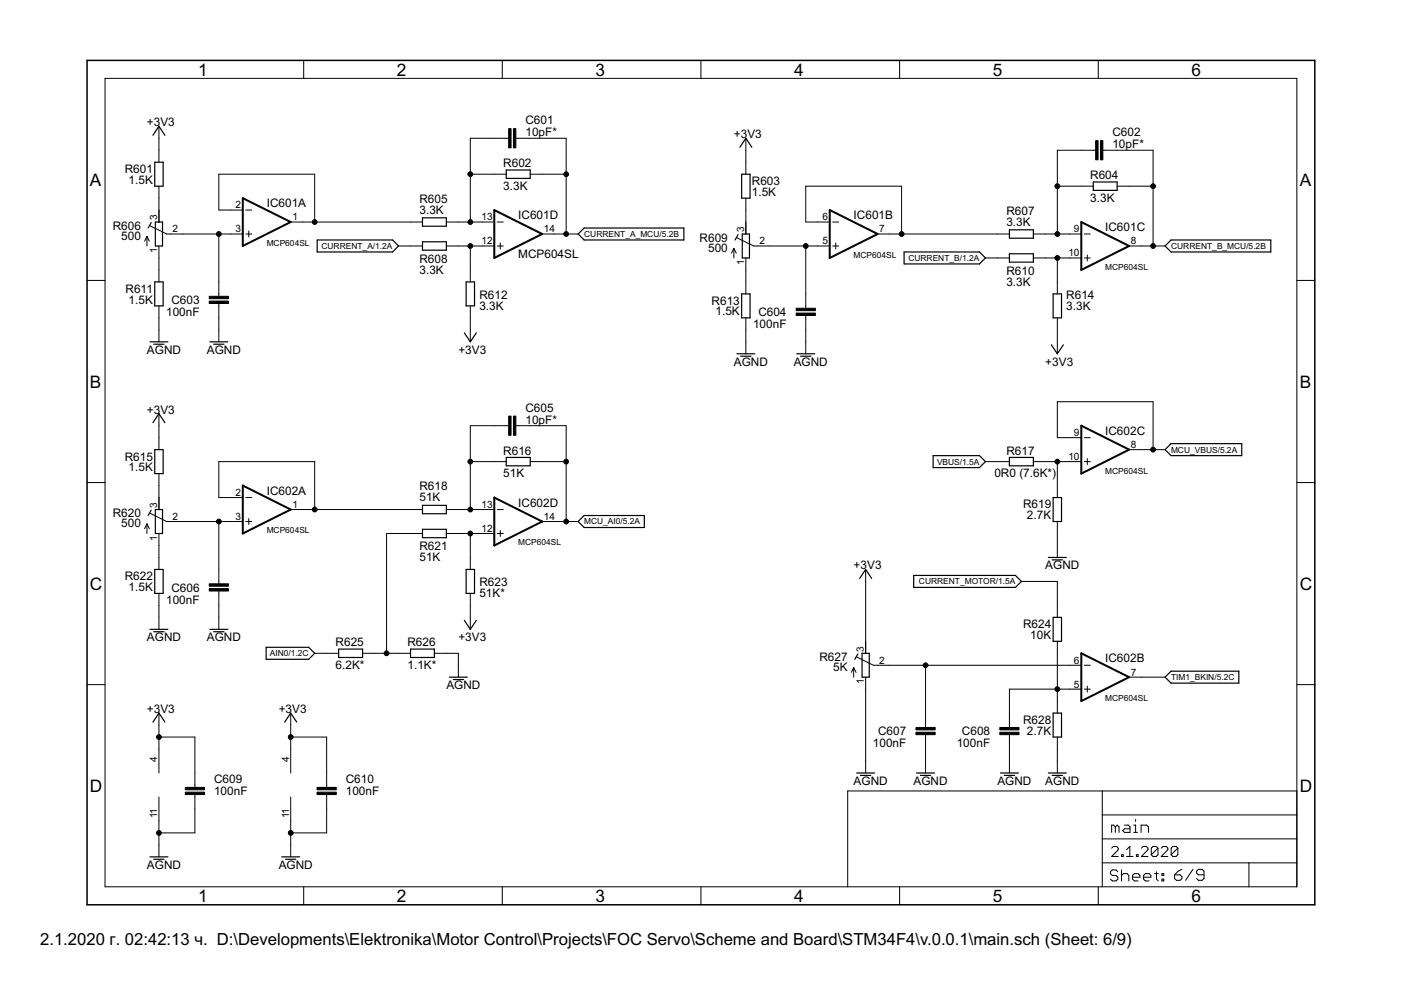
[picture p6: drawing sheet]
<svg xmlns="http://www.w3.org/2000/svg" width="297mm" height="210mm" viewBox="0 0 297 210" stroke-linecap="round" stroke-linejoin="round" font-family="sans-serif">
<g fill="#000" stroke="#000" stroke-width=".25">
<path d="M32.8 34.4v5.1zM33.7 26.8l-1.3 1.9zM34.6 34.4v5.1zM32.8 34.4h1.8zM32.8 39.5h1.8zM33.7 26.8l1.3 1.9zM107.3 37.8h5.1zM107.3 36v1.8zM107.3 36h5.1zM112.4 36v1.8zM157.2 36.9h1.8zM158.1 29.3l-1.2 1.9z"/>
<path d="M159 36.9v5.1zM158.1 29.3l1.3 1.9zM231.8 38.6v1.8zM231.8 38.6h5.1zM236.9 38.6v1.8zM32 47.2l-.6 1.1zM32.8 59.8v5.1zM32.9 47.1v5.1zM32.9 52.2h1.6zM32.9 47.1h.8zM33.7 47.1h.8zM34.5 47.1v5.1z"/>
<path d="M32.8 59.8h1.8zM67.2 50.9v2.5zM67.2 53.4h16zM67.2 50.9h16zM84.5 52.2l-1.3 1.2zM83.2 50.9l1.3 1.3zM89.6 53h5zM89.6 51.3v1.7zM89.6 48h5zM89.6 46.2v1.8zM89.6 51.3h5zM94.6 51.3v1.7z"/>
<path d="M89.6 46.2h5zM94.6 46.2v1.8zM100.6 59.8v5.1zM98.8 59.8h1.8zM122.6 49.6l1.2-1.3zM122.6 49.6l1.2 1.3zM123.8 48.3h21.2zM123.8 50.9h21.2zM145 48.3v2.6zM156.5 49.7l-.6 1.2zM157.2 36.9v5.1zM157.2 42h1.8z"/>
<path d="M157.4 49.6v5.1zM157.4 54.7h1.5zM157.4 49.6h.7zM158.1 49.6h.8zM158.9 49.6v5.1zM191.7 53.4v2.6zM191.7 56h16zM191.7 53.4h16zM208.9 54.7l-1.2 1.3zM207.7 53.4l1.2 1.3zM214 55.6h5.1zM214 53.8v1.8z"/>
<path d="M214 50.5h5.1zM214 48.7v1.8zM214 53.8h5.1zM219.1 53.8v1.8zM214 48.7h5.1zM219.1 48.7v1.8zM231.8 40.4h5.1zM247 52.2l1.3-1.3zM247 52.2l1.3 1.2zM248.3 50.9h21.1zM248.3 53.4h21.1zM269.4 50.9v2.5z"/>
<path d="M31.8 72.5h3.8zM32.6 73h2.2zM34.6 59.8v5.1zM32.8 64.9h1.8zM44.5 72.5h3.8zM45.3 73h2.2zM98.4 70.6l1.3 1.9zM98.8 59.8v5.1zM101 70.6l-1.3 1.9zM98.8 64.9h1.8zM156.2 75h3.8zM157 75.5h2.2z"/>
<path d="M157.2 62.3v5.1zM159 62.3v5.1zM157.2 62.3h1.8zM157.2 67.4h1.8zM168.9 75h3.8zM169.7 75.5h2.2zM222.9 73.1l1.3 1.9zM223.3 62.3v5.1zM225.4 73.1l-1.2 1.9zM225.1 62.3v5.1zM223.3 67.4h1.8zM223.3 62.3h1.8z"/>
<path d="M32.8 95.3v5.1zM33.7 87.7l-1.3 1.9zM32.8 95.3h1.8zM33.7 87.7l1.3 1.9zM107.3 98.8h5.1zM107.3 97v1.8zM107.3 97h5.1zM112.4 97v1.8zM197.8 96.6v2.5zM197.8 99.1h9.9zM197.8 96.6h9.9zM208.9 97.9l-1.2 1.2z"/>
<path d="M207.7 96.6l1.2 1.3zM214 98.8h5.1zM214 97v1.8zM214 97h5.1zM219.1 97v1.8zM247 95.3l1.3-1.2zM247 95.3l1.3 1.3zM248.3 94.1h15zM248.3 96.6h15zM263.3 94.1v2.5zM32 108.2l-.6 1.1zM32.9 108v5.1z"/>
<path d="M32.9 113.1h1.6zM32.9 108h.8zM33.7 108h.8zM34.5 108v5.1zM34.6 95.3v5.1zM32.8 100.4h1.8zM89.6 114h5zM89.6 112.2v1.8zM89.6 108.9h5zM89.6 107.1v1.8zM89.6 112.2h5zM94.6 112.2v1.8z"/>
<path d="M89.6 107.1h5zM94.6 107.1v1.8zM122.6 110.6l1.2-1.3zM122.6 110.6l1.2 1.2zM123.8 109.3h12.8zM123.8 111.8h12.8zM136.6 109.3v2.5zM222.3 118.2h3.8zM223.1 118.7h2.2zM223.3 105.5v5.1zM225.1 105.5v5.1zM223.3 105.5h1.8z"/>
<path d="M223.3 110.6h1.8zM31.8 133.4h3.8zM32.6 133.9h2.2zM32.8 120.7v5.1zM34.6 120.7v5.1zM32.8 120.7h1.8zM32.8 125.8h1.8zM44.5 133.4h3.8zM45.3 133.9h2.2zM56.4 137.2v2.6zM56.4 139.8h9zM56.4 137.2h9z"/>
<path d="M66.7 138.5l-1.3 1.3zM65.4 137.2l1.3 1.3zM71.8 139.4h5.1zM71.8 137.6v1.8zM71.8 137.6h5.1zM76.9 137.6v1.8zM87 139.4h5.1zM87 137.6v1.8zM87 137.6h5.1zM92.1 137.6v1.8zM98.4 131.5l1.3 1.9zM98.8 120.7v5.1z"/>
<path d="M101 131.5l-1.3 1.9zM100.6 120.7v5.1zM98.8 125.8h1.8zM98.8 120.7h1.8zM181.9 138.6l-.6 1.2zM182.8 138.5v5.1zM182.8 138.5h.7zM183.5 120.7l-1.2 1.9zM183.5 138.5h.8zM183.5 120.7l1.3 1.9zM193.7 122v2.5zM193.7 124.5h21.6z"/>
<path d="M193.7 122h21.6zM216.6 123.3l-1.3 1.2zM215.3 122l1.3 1.3zM223.3 130.9v5.1zM225.1 130.9v5.1zM223.3 130.9h1.8zM223.3 136h1.8zM33.7 151.2l-1.3 1.9zM33.7 151.2l1.3 1.9zM61.6 151.2l-1.2 1.9zM61.6 151.2l1.3 1.9zM95.3 143.6h3.8z"/>
<path d="M96.1 144.1h2.2zM182.8 143.6h1.5zM184.3 138.5v5.1zM223.3 151.2v5.1zM225.1 151.2v5.1zM223.3 151.2h1.8zM223.3 156.3h1.8zM247 143.6l1.3-1.3zM247 143.6l1.3 1.2zM248.3 142.3h14.4zM248.3 144.8h14.4zM262.7 142.3v2.5z"/>
<path d="M181.6 163.9h3.8zM182.4 164.4h2.2zM194.3 163.9h3.8zM195.1 164.4h2.2zM212.1 163.9h3.8zM212.9 164.4h2.2zM222.3 163.9h3.8zM223.1 164.4h2.2zM31.8 181.7h3.8zM32.6 182.2h2.2zM59.7 181.7h3.8zM60.5 182.2h2.2z"/>
</g>
<g fill="#000" stroke="#000" stroke-width=".21">
<path d="M22.3 16.6v171.4zM64.4 12.8v3.8zM106.5 12.8v3.8zM148.6 12.8v3.8zM190.7 12.8v3.8zM232.9 12.8v3.8zM22.3 16.6h252.7zM33.7 31.9v2.5zM33.7 26.8v2.5zM33.7 29.3v2.6zM46.4 36.9v7.6zM46.4 36.9h20.3z"/>
<path d="M99.7 36.9h5.1zM99.7 29.3v7.6zM104.8 36.9h2.5zM104.8 29.3h2.5zM99.7 29.3h5.1zM107.3 29.3h.5zM109.4 29.3h.5zM109.9 29.3h2.5zM112.4 29.3h7.6zM112.4 36.9h2.6zM115 36.9h5zM120 36.9v12.7z"/>
<path d="M120 29.3v7.6zM158.1 34.4v2.5zM158.1 29.3v2.6zM158.1 31.9v2.5zM170.8 39.5v7.6zM170.8 39.5h20.4zM224.2 39.5h5.1zM224.2 31.9v7.6zM229.3 39.5h2.5zM229.3 31.9h2.5zM224.2 31.9h5.1zM231.8 31.9h.5z"/>
<path d="M233.8 31.9h.5zM234.3 31.9h2.6zM236.9 31.9h7.6zM236.9 39.5h2.5zM239.4 39.5h5.1zM244.5 39.5v12.7zM244.5 31.9v7.6zM18.5 59.5h3.8zM31.2 50.1v2.1zM31.2 50.1l-.6 1zM31.2 50.1l.5 1zM33.7 52.2v2.5z"/>
<path d="M33.7 44.5v2.6zM33.7 39.5v2.5zM33.7 57.2v2.6zM33.7 42v2.5zM33.7 54.7v2.5zM31.8 47.9l3.5 1.7zM35.3 49.6h.9zM36.2 49.6h2.6zM38.8 49.6h7.6zM46.4 59.8v2.5zM46.4 44.5h2.5zM46.4 49.6h2.5z"/>
<path d="M46.4 49.6v10.2zM48.9 44.5h2.6zM48.9 49.6h2.6zM52.1 49.6h1.3zM52.1 44.5h1.3zM52.7 49v1.2zM61.6 47.1h2.6zM64.2 47.1h2.5zM66.7 36.9v10.2zM84.5 52.2h2.5zM87 52.2h2.6zM87 47.1h2.6z"/>
<path d="M66.7 47.1h20.3zM94.6 52.2h2.6zM94.6 47.1h2.6zM97.2 52.2h2.5zM97.2 47.1h2.5zM99.7 57.2v2.6zM99.7 52.2v5zM99.7 36.9v10.2zM102.3 47.1h2.5zM102.3 52.2h2.5zM99.7 52.2h2.6zM99.7 47.1h2.6z"/>
<path d="M105.4 52.2h1.3zM105.4 47.1h1.3zM106.1 51.5v1.3zM115 49.6h2.5zM117.5 49.6h2.5zM120 49.6h2.6zM155.6 52.7v2zM155.6 52.7l-.5 1zM155.6 52.7l.5 1zM158.1 54.7v2.5zM158.1 47.1v2.5zM158.1 42v2.5z"/>
<path d="M158.1 59.8v2.5zM158.1 44.5v2.6zM158.1 57.2v2.6zM156.3 50.4l3.5 1.8zM159.8 52.2h.9zM160.7 52.2h2.5zM163.2 52.2h7.6zM170.8 47.1h2.6zM170.8 52.2h2.6zM173.4 47.1h2.5zM173.4 52.2h2.5zM176.6 52.2h1.2z"/>
<path d="M176.6 47.1h1.2zM177.2 51.5v1.3zM186.1 49.6h2.5zM188.6 49.6h2.6zM191.2 39.5v10.1zM208.9 54.7h2.6zM211.5 54.7h2.5zM211.5 49.6h2.5zM191.2 49.6h20.3zM219.1 54.7h2.5zM219.1 49.6h2.5zM221.6 54.7h2.6z"/>
<path d="M221.6 49.6h2.6zM224.2 59.8v2.5zM224.2 54.7v5.1zM224.2 39.5v10.1zM226.7 49.6h2.6zM226.7 54.7h2.6zM224.2 54.7h2.5zM224.2 49.6h2.5zM229.9 54.7h1.3zM229.9 49.6h1.3zM230.5 54.1v1.2zM239.4 52.2h2.5z"/>
<path d="M241.9 52.2h2.6zM244.5 52.2h2.5zM275 59.5h3.8zM33.7 64.9v2.5zM33.7 69.9v2.6zM33.7 67.4v2.5zM46.4 64.9v2.5zM46.4 62.3v.5zM46.4 64.3v.6zM46.4 69.9v2.6zM46.4 67.4v2.5zM99.7 64.9v2.5z"/>
<path d="M99.7 69.9v2.6zM99.7 67.4v2.5zM158.1 67.4v2.5zM158.1 72.5v2.5zM158.1 69.9v2.6zM170.8 62.3v2.6zM170.8 67.4v2.5zM170.8 64.9v.5zM170.8 66.9v.5zM170.8 72.5v2.5zM170.8 69.9v2.6zM170.8 52.2v10.1z"/>
<path d="M224.2 67.4v2.5zM224.2 72.5v2.5zM224.2 69.9v2.6zM33.7 92.8v2.5zM33.7 87.7v2.6zM33.7 90.3v2.5zM46.4 97.9v7.6zM46.4 97.9h20.3zM99.7 97.9h5.1zM99.7 90.3v7.6zM104.8 97.9h2.5zM104.8 90.3h2.5z"/>
<path d="M99.7 90.3h5.1zM107.3 90.3h.5zM109.4 90.3h.5zM109.9 90.3h2.5zM112.4 90.3h7.6zM112.4 97.9h2.6zM115 97.9h5zM120 97.9v12.7zM120 90.3v7.6zM208.9 97.9h2.6zM211.5 97.9h2.5zM219.1 97.9h2.5z"/>
<path d="M221.6 97.9h2.6zM224.2 97.9v5.1zM224.2 97.9h2.5zM224.2 85.2v7.6zM224.2 85.2h20.3zM224.2 92.8h2.5zM226.7 92.8h2.6zM226.7 97.9h2.6zM229.9 97.9h1.3zM229.9 92.8h1.3zM230.5 97.2v1.3zM239.4 95.3h2.5z"/>
<path d="M244.5 85.2v10.1zM241.9 95.3h2.6zM244.5 95.3h2.5zM18.5 102.3h3.8zM31.2 111.1v2zM31.2 111.1l-.6 1zM31.2 111.1l.5 1zM33.7 113.1v2.6zM33.7 105.5v2.5zM33.7 100.4v2.6zM33.7 118.2v2.5zM33.7 103v2.5z"/>
<path d="M33.7 115.7v2.5zM31.8 108.8l3.5 1.8zM35.3 110.6h.9zM36.2 110.6h2.6zM38.8 110.6h7.6zM46.4 105.5h2.5zM46.4 110.6h2.5zM48.9 105.5h2.6zM48.9 110.6h2.6zM52.1 110.6h1.3zM52.1 105.5h1.3zM52.7 109.9v1.3z"/>
<path d="M61.6 108h2.6zM64.2 108h2.5zM66.7 97.9v10.1zM82 113.1v25.4zM87 113.1h2.6zM87 108h2.6zM66.7 108h20.3zM82 113.1h5zM94.6 113.1h2.6zM94.6 108h2.6zM97.2 113.1h2.5zM97.2 108h2.5z"/>
<path d="M99.7 118.2v2.5zM99.7 113.1v5.1zM99.7 97.9v10.1zM102.3 108h2.5zM102.3 113.1h2.5zM99.7 113.1h2.6zM99.7 108h2.6zM105.4 113.1h1.3zM105.4 108h1.3zM106.1 112.5v1.2zM115 110.6h2.5zM117.5 110.6h2.5z"/>
<path d="M120 110.6h2.6zM224.2 103v2.5zM224.2 110.6v2.5zM224.2 115.7v2.5zM224.2 113.1v2.6zM275 102.3h3.8zM33.7 125.8v2.6zM33.7 130.9v2.5zM33.7 128.4v2.5zM46.4 120.7v2.6zM46.4 125.8v2.6zM46.4 123.3v.5z"/>
<path d="M46.4 125.3v.5zM46.4 130.9v2.5zM46.4 128.4v2.5zM46.4 110.6v10.1zM66.7 138.5h2.6zM69.3 138.5h2.5zM76.9 138.5h2.5zM79.4 138.5h2.6zM82 138.5h2.5zM84.5 138.5h2.5zM92.1 138.5h2.5zM94.6 138.5h2.6z"/>
<path d="M97.2 138.5v2.6zM99.7 125.8v2.6zM99.7 130.9v2.5zM99.7 128.4v2.5zM183.5 136v2.5zM183.5 120.7v2.6zM183.5 123.3v12.7zM224.2 128.4v2.5zM224.2 136v2.5zM224.2 123.3v5.1zM216.6 123.3h7.6zM18.5 145.2h3.8z"/>
<path d="M33.7 151.2v2.5zM33.7 158.8v5.1zM33.7 153.7v2.6zM33.7 156.3v2.5zM33.7 156.3h7.6zM41.3 156.3v7.6zM61.6 151.2v2.5zM61.6 158.8v5.1zM61.6 153.7v2.6zM61.6 156.3v2.5zM61.6 156.3h7.7zM69.3 156.3v7.6z"/>
<path d="M97.2 141.1v2.5zM181 141.6v2zM181 141.6l-.5 1zM181 141.6l.5 1zM183.5 143.6v2.5zM181.7 139.3l3.5 1.8zM185.2 141.1h.9zM186.1 141.1h2.5zM188.6 141.1h7.6zM196.2 151.2v2.5zM196.2 156.3v2.5zM196.2 153.7v.5z"/>
<path d="M196.2 155.8v.5zM196.2 158.8v2.6zM196.2 141.1h30.5zM196.2 141.1v10.1zM214 151.2v2.5zM214 156.3v2.5zM214 153.7v.5zM214 155.8v.5zM214 158.8v2.6zM214 146.1v5.1zM214 146.1h10.2zM224.2 148.7v2.5z"/>
<path d="M224.2 156.3v2.5zM224.2 138.5v7.6zM224.2 146.1v2.6zM226.7 141.1h2.6zM226.7 146.1h2.6zM224.2 146.1h2.5zM229.9 146.1h1.3zM229.9 141.1h1.3zM230.5 145.5v1.2zM239.4 143.6h2.5zM241.9 143.6h5.1zM275 145.2h3.8z"/>
<path d="M33.7 179.1v2.6zM33.7 169v5.1zM33.7 176.6v2.5zM33.7 174.1v2.5zM41.3 163.9v2.5zM41.3 169v2.5zM41.3 166.4v.5zM41.3 168.5v.5zM41.3 171.5v5.1zM33.7 176.6h7.6zM61.6 179.1v2.6zM61.6 169v5.1z"/>
<path d="M61.6 176.6v2.5zM61.6 174.1v2.5zM69.3 163.9v2.5zM69.3 169v2.5zM69.3 166.4v.5zM69.3 168.5v.5zM69.3 171.5v5.1zM61.6 176.6h7.7zM179.7 167.7h54zM183.5 161.4v2.5zM183.5 146.1v15.3zM196.2 161.4v2.5z"/>
<path d="M214 161.4v2.5zM224.2 161.4v2.5zM224.2 158.8v2.6zM233.7 167.7h41.3zM233.7 177.9h41.3zM233.7 172.8v5.1zM233.7 172.8h41.3zM233.7 167.7v5.1zM235.7 174.9v1.6zM235.7 174.9h.4zM236 179.5l-.3 .3zM236.1 174.9l.4 .4z"/>
<path d="M236.5 175.3v1.2zM236.5 175.3l.4-.4zM236 179.5h.7zM236.9 174.9l.4 .4zM236.7 179.5l.4 .3zM237.3 175.3v1.2zM238 176.1l.4-.4zM238.4 174.9h.8zM238 176.1l.4 .4zM238.4 175.7h1.2zM239.2 174.9l.4 .4zM239.5 179.5v2.1z"/>
<path d="M239.6 175.3v1.2zM238.4 176.5h1.2zM240.4 174.9h.4zM240.4 176.5h.8zM240.8 174.9v1.6zM240.8 173.8v.4zM241.9 174.9v1.6zM241.9 174.9h1.2zM242.4 179.5l-.4 .3zM242.4 179.5h.7zM243.1 174.9l.4 .4zM243.1 179.5l.3 .3z"/>
<path d="M243.5 175.3v1.2zM244.5 179.5l-.4 .3zM244.5 179.5h.7zM245.2 179.5l.3 .3zM245.5 179.8v1.4zM246.5 179.5l-.3 .3zM246.5 179.5h.8zM247.3 179.5l.3 .3zM248.7 179.5l-.4 .3zM248.7 179.5h.7zM249.4 179.5l.3 .3zM249.7 179.8v1.4z"/>
<path d="M275 172.8v5.1zM275 167.7v5.1zM22.3 188h252.7zM64.4 188v3.8zM106.5 188v3.8zM148.6 188v3.8zM179.7 167.7v20.3zM190.7 188v3.8zM232.9 188v3.8zM233.7 182.9v5.1zM233.7 177.9v5zM235.4 184.8v.4z"/>
<path d="M235.4 185.2l.4 .4zM237.1 180.2l-1.4 1.4zM235.4 184.8l.4-.4zM235.8 185.6h.8zM235.4 186.4l.4 .4zM235.8 184.4h.8zM236.6 185.6l.4 .4zM235.8 186.8h.8zM236.6 184.4l.4 .4zM237 186v.4zM237 186.4l-.4 .4zM235.7 181.6h1.4z"/>
<path d="M237.1 179.8v.4zM237.8 181.2v.4zM237.8 181.2h.3zM237.8 184.4v2.4zM237.8 185.6l.4-.4zM238.1 181.2v.4zM237.8 181.6h.3zM238.2 185.2h.8zM238.8 180.2l.7-.7zM238.8 181.6h1.4zM239 185.2l.3 .4zM239.3 185.6v1.2z"/>
<path d="M240.1 185.6v.8zM240.1 185.6l.4-.4zM240.1 186.4l.4 .4zM240.5 185.2h.8zM240.9 181.2v.4zM240.9 181.2h.4zM240.5 186.8h.8zM241.3 185.2l.4 .4zM241.3 181.2v.4zM240.9 181.6h.4zM241.7 185.6v.4zM240.1 186h1.6z"/>
<path d="M243.4 180.2l-1.4 1.4zM242.5 185.6v.8zM242.5 185.6l.3-.4zM242.5 186.4l.3 .4zM242.8 185.2h.8zM242 181.6h1.4zM243.4 179.8v.4zM242.8 186.8h.8zM243.6 185.2l.4 .4zM244 185.6v.4zM242.5 186h1.5zM244.1 179.8v1.4z"/>
<path d="M244.1 181.2l1.4-1.4zM244.1 181.2l.4 .4zM244.8 185.2h.8zM244.5 181.6h.7zM245.2 184.8v1.6zM245.2 186.4l.4 .4zM245.5 181.2l-.3 .4zM247.6 180.2l-1.4 1.4zM246.4 185.2h.3zM246.4 185.2v.4zM246.4 186.4h.3zM246.4 186.4v.4z"/>
<path d="M246.7 185.2v.4zM246.4 185.6h.3zM246.7 186.4v.4zM246.4 186.8h.3zM246.2 181.6h1.4zM247.6 179.8v.4zM248.3 179.8v1.4zM248.3 181.2l1.4-1.4zM248.3 181.2l.4 .4zM249 185.5v.8zM249 186.3l.4 .3zM248.7 181.6h.7z"/>
<path d="M249.4 186.6h.8zM249.7 181.2l-.3 .4zM249.8 184.7l-.8 .8zM250.2 186.6l.4-.3zM249 185.5h1.2zM249.8 184.7l.8-.4zM250.6 185.9v.4zM250.2 185.5l.4 .4zM252.9 184.3l-1.5 2.3zM253.7 186.3l.4 .3zM253.7 184.7v.4zM253.7 185.1l.4 .4z"/>
<path d="M254.1 186.6h.8zM253.7 184.7l.4-.4zM254.1 185.5h1.2zM254.9 186.6l.4-.3zM254.1 184.3h.8zM255.3 184.7v1.6zM254.9 184.3l.4 .4zM264.8 182.9v5.1zM264.8 182.9h10.2zM233.7 182.9h31.1zM275 182.9v5.1zM275 177.9v5z"/>
<path d="M275 16.6v171.4z"/>
<circle cx="99.7" cy="36.9" r=".51"/>
<circle cx="120" cy="36.9" r=".51"/>
<circle cx="224.2" cy="39.5" r=".51"/>
<circle cx="244.5" cy="39.5" r=".51"/>
<circle cx="46.4" cy="49.6" r=".51"/>
<circle cx="66.7" cy="47.1" r=".51"/>
<circle cx="99.7" cy="52.2" r=".51"/>
<circle cx="99.7" cy="47.1" r=".51"/>
<circle cx="120" cy="49.6" r=".51"/>
<circle cx="170.8" cy="52.2" r=".51"/>
<circle cx="191.2" cy="49.6" r=".51"/>
<circle cx="224.2" cy="49.6" r=".51"/>
<circle cx="224.2" cy="54.7" r=".51"/>
<circle cx="244.5" cy="52.2" r=".51"/>
<circle cx="99.7" cy="97.9" r=".51"/>
<circle cx="120" cy="97.9" r=".51"/>
<circle cx="224.2" cy="97.9" r=".51"/>
<circle cx="244.5" cy="95.3" r=".51"/>
<circle cx="46.4" cy="110.6" r=".51"/>
<circle cx="66.7" cy="108" r=".51"/>
<circle cx="99.7" cy="108" r=".51"/>
<circle cx="99.7" cy="113.1" r=".51"/>
<circle cx="120" cy="110.6" r=".51"/>
<circle cx="82" cy="138.5" r=".51"/>
<circle cx="33.7" cy="156.3" r=".51"/>
<circle cx="61.6" cy="156.3" r=".51"/>
<circle cx="196.2" cy="141.1" r=".51"/>
<circle cx="224.2" cy="146.1" r=".51"/>
<circle cx="33.7" cy="176.6" r=".51"/>
<circle cx="61.6" cy="176.6" r=".51"/>
</g>
<path d="M18.5 12.8v179zM18.5 12.8h260.3zM18.5 191.8h260.3zM278.8 12.8v179z" fill="#000" stroke="#000" stroke-width=".32"/>
<g fill="#000" stroke="#000" stroke-width=".21">
<path d="M107.8 27.3h.6v4h-.6zM108.9 27.3h.5v4h-.5zM232.3 29.8h.5v4.1h-.5zM233.3 29.8h.5v4.1h-.5zM44.4 63.8h4v.5h-4zM44.4 62.8h4v.5h-4zM168.8 66.4h4.1v.5h-4.1zM168.8 65.4h4.1v.5h-4.1zM107.8 88.2h.6v4.1h-.6zM108.9 88.2h.5v4.1h-.5zM44.4 124.8h4v.5h-4zM44.4 123.8h4v.5h-4z"/>
<path d="M194.2 155.3h4.1v.5h-4.1zM194.2 154.2h4.1v.5h-4.1zM212 155.3h4v.5h-4zM212 154.2h4v.5h-4zM39.3 168h4v.5h-4zM39.3 166.9h4v.5h-4zM67.2 168h4.1v.5h-4.1zM67.2 166.9h4.1v.5h-4.1z"/>
</g>
<g fill="#000" stroke="#000" stroke-width=".42">
<path d="M51.5 42v10.2zM51.5 42l10.1 5.1zM51.5 52.2l10.1-5.1zM104.8 44.5v10.2zM104.8 44.5l10.2 5.1zM104.8 54.7l10.2-5.1zM175.9 44.5v10.2zM175.9 44.5l10.2 5.1zM175.9 54.7l10.2-5.1zM229.3 47.1v10.1zM229.3 47.1l10.1 5.1zM229.3 57.2l10.1-5z"/>
<path d="M229.3 90.3l10.1 5zM229.3 100.4l10.1-5.1zM51.5 103v10.1zM51.5 103l10.1 5zM51.5 113.1l10.1-5.1zM104.8 105.5v10.2zM104.8 105.5l10.2 5.1zM104.8 115.7l10.2-5.1zM229.3 90.3v10.1zM229.3 138.5l10.1 5.1zM229.3 138.5v10.2zM229.3 148.7l10.1-5.1z"/>
</g>
<g font-size="4.1">
<text x="42" y="16">1</text>
<text x="84.1" y="16">2</text>
<text x="126.3" y="16">3</text>
<text x="168.4" y="16">4</text>
<text x="210.5" y="16">5</text>
<text x="252.6" y="16">6</text>
<text x="19.1" y="39.3">A</text>
<text x="275.6" y="39.3">A</text>
<text x="19.1" y="82.2">B</text>
<text x="275.6" y="82.2">B</text>
<text x="19.1" y="125">C</text>
<text x="275.6" y="125">C</text>
<text x="19.1" y="167.9">D</text>
<text x="275.6" y="167.9">D</text>
<text x="42" y="191.2">1</text>
<text x="84.1" y="191.2">2</text>
<text x="126.3" y="191.2">3</text>
<text x="168.4" y="191.2">4</text>
<text x="210.5" y="191.2">5</text>
<text x="252.6" y="191.2">6</text>
</g>
<text font-size="4" x="8.5" y="200.4">2.1.2020 г. 02:42:13 ч. D:\Developments\Elektronika\Motor Control\Projects\FOC Servo\Scheme and Board\STM34F4\v.0.0.1\main.sch (Sheet: 6/9)</text>
<g font-size="2.8">
<text x="31.2" y="26.8">+3V3</text>
<text x="111.4" y="28.9">10pF*</text>
<text x="111.4" y="26.4">C601</text>
<text x="155.6" y="29.3">+3V3</text>
<text x="235.8" y="28.9">C602</text>
<text x="106.7" y="35.4">R602</text>
<text x="235.8" y="31.5">10pF*</text>
<text x="26.4" y="36.7">R601</text>
<text x="27.3" y="39">1.5K</text>
<text x="106.7" y="40.2">3.3K</text>
<text x="159.4" y="41.5">1.5K</text>
<text x="159.4" y="39.2">R603</text>
<text x="231.2" y="38">R604</text>
<text x="56.6" y="43.9">IC601A</text>
<text x="88.9" y="45.3">3.3K</text>
<text x="88.9" y="43">R605</text>
<text x="109.9" y="46.4">IC601D</text>
<text x="181" y="46.4">IC601B</text>
<text x="213.4" y="47.8">3.3K</text>
<text x="213.4" y="45.6">R607</text>
<text x="231.2" y="42.8">3.3K</text>
<text x="23.9" y="48.7">R606</text>
<text x="25.7" y="50.9">500</text>
<text x="148.3" y="51.3">R609</text>
<text x="150.1" y="53.4">500</text>
<text x="234.3" y="49">IC601C</text>
<text x="88.9" y="58">3.3K</text>
<text x="88.9" y="55.7">R608</text>
<text x="109.9" y="54.7">MCP604SL</text>
<text x="213.4" y="58.3">R610</text>
<text x="26.6" y="62.1">R611</text>
<text x="27.3" y="64.4">1.5K</text>
<text x="36.3" y="64.5">C603</text>
<text x="101.6" y="65.6">3.3K</text>
<text x="101.6" y="63.4">R612</text>
<text x="150.9" y="64.6">R613</text>
<text x="213.4" y="60.5">3.3K</text>
<text x="226.1" y="65.6">3.3K</text>
<text x="226.1" y="63.4">R614</text>
<text x="35.2" y="67">100nF</text>
<text x="151.7" y="66.9">1.5K</text>
<text x="159.7" y="69.6">100nF</text>
<text x="160.8" y="67">C604</text>
<text x="31.2" y="75">AGND</text>
<text x="43.9" y="75">AGND</text>
<text x="97.2" y="75">+3V3</text>
<text x="155.6" y="77.6">AGND</text>
<text x="168.3" y="77.6">AGND</text>
<text x="221.6" y="77.6">+3V3</text>
<text x="31.2" y="87.7">+3</text>
<text x="34" y="87.7">V3</text>
<text x="111.4" y="89.9">10pF*</text>
<text x="111.4" y="87.3">C605</text>
<text x="234.3" y="92.2">IC602C</text>
<text x="26.4" y="97.6">R615</text>
<text x="27.3" y="99.9">1.5K</text>
<text x="106.7" y="101.2">51K</text>
<text x="106.7" y="96.4">R616</text>
<text x="210.8" y="101.2">0R0 (7.6K*)</text>
<text x="213.4" y="96.4">R617</text>
<text x="56.6" y="104.9">IC602A</text>
<text x="88.9" y="106.3">51K</text>
<text x="88.9" y="104">R618</text>
<text x="109.9" y="107.4">IC602D</text>
<text x="216.9" y="107.8">R619</text>
<text x="23.9" y="109.7">R620</text>
<text x="25.7" y="111.8">500</text>
<text x="217.7" y="110.1">2.7K</text>
<text x="88.9" y="119">51K</text>
<text x="88.9" y="116.7">R621</text>
<text x="26.4" y="123">R622</text>
<text x="27.3" y="125.3">1.5K</text>
<text x="36.3" y="125.4">C606</text>
<text x="101.6" y="124.3">R623</text>
<text x="181" y="120.7">+3V3</text>
<text x="221.6" y="120.7">AGND</text>
<text x="35.2" y="128">100nF</text>
<text x="101.6" y="126.6">51K*</text>
<text x="31.2" y="136">AGND</text>
<text x="43.9" y="136">AGND</text>
<text x="71.2" y="137">R625</text>
<text x="86.4" y="137">R626</text>
<text x="97.2" y="136">+3V3</text>
<text x="216.9" y="133.2">R624</text>
<text x="218.4" y="135.5">10K</text>
<text x="71.2" y="141.8">6.2K*</text>
<text x="86.4" y="141.8">1.1K*</text>
<text x="173.7" y="140.2">R627</text>
<text x="176.7" y="142.3">5K</text>
<text x="234.3" y="140.4">IC602B</text>
<text x="94.6" y="146.1">AGND</text>
<text x="31.2" y="151.2">+3</text>
<text x="34" y="151.2">V3</text>
<text x="59.1" y="151.2">+3</text>
<text x="61.9" y="151.2">V3</text>
<text x="186.2" y="155.9">C607</text>
<text x="204" y="155.9">C608</text>
<text x="216.9" y="153.5">R628</text>
<text x="217.7" y="155.8">2.7K</text>
<text x="185.1" y="158.4">100nF</text>
<text x="202.8" y="158.4">100nF</text>
<text x="45.4" y="166.1">C609</text>
<text x="73.3" y="166.1">C610</text>
<text x="181" y="166.4">AGND</text>
<text x="193.7" y="166.4">AGND</text>
<text x="211.5" y="166.4">AGND</text>
<text x="221.6" y="166.4">AGND</text>
<text x="45.4" y="168.6">100nF</text>
<text x="73.3" y="168.6">100nF</text>
<text x="31.2" y="184.2">AGND</text>
<text x="59.1" y="184.2">AGND</text>
</g>
<g font-size="2.4">
<text x="33.3" y="46.7" transform="rotate(-90 33.3 46.7)">3</text>
<text x="49.9" y="44.2">2</text>
<text x="62" y="46.7">1</text>
<text x="102.1" y="46.7">13</text>
<text x="174.4" y="46.7">6</text>
<text x="33.3" y="53.7" transform="rotate(-90 33.3 53.7)">1</text>
<text x="36.6" y="49.3">2</text>
<text x="49.9" y="49.3">3</text>
<text x="102.1" y="51.8">12</text>
<text x="115.3" y="49.3">14</text>
<text x="157.8" y="49.3" transform="rotate(-90 157.8 49.3)">3</text>
<text x="161" y="51.8">2</text>
<text x="174.4" y="51.8">5</text>
<text x="186.4" y="49.3">7</text>
<text x="227.7" y="49.3">9</text>
<text x="239.8" y="51.8">8</text>
<text x="157.8" y="56.2" transform="rotate(-90 157.8 56.2)">1</text>
<text x="226.5" y="54.3">10</text>
<text x="227.7" y="92.4">9</text>
<text x="239.8" y="95">8</text>
<text x="226.5" y="97.5">10</text>
<text x="33.3" y="107.7" transform="rotate(-90 33.3 107.7)">3</text>
<text x="49.9" y="105.1">2</text>
<text x="62" y="107.7">1</text>
<text x="102.1" y="107.7">13</text>
<text x="36.6" y="110.2">2</text>
<text x="49.9" y="110.2">3</text>
<text x="102.1" y="112.8">12</text>
<text x="115.3" y="110.2">14</text>
<text x="33.3" y="114.7" transform="rotate(-90 33.3 114.7)">1</text>
<text x="183.2" y="138.1" transform="rotate(-90 183.2 138.1)">3</text>
<text x="186.4" y="140.7">2</text>
<text x="227.7" y="140.7">6</text>
<text x="239.8" y="143.2">7</text>
<text x="183.2" y="145.1" transform="rotate(-90 183.2 145.1)">1</text>
<text x="227.7" y="145.8">5</text>
<text x="33.3" y="161.6" transform="rotate(-90 33.3 161.6)">4</text>
<text x="61.3" y="161.6" transform="rotate(-90 61.3 161.6)">4</text>
<text x="33.3" y="173.5" transform="rotate(-90 33.3 173.5)">11</text>
<text x="61.3" y="173.5" transform="rotate(-90 61.3 173.5)">11</text>
</g>
<g font-size="2">
<text x="56.6" y="52.2">MCP604SL</text>
<text x="68.1" y="52.8">CURRENT_A/1.2A</text>
<text x="123.9" y="50.3">CURRENT_A_MCU/5.2B</text>
<text x="248.3" y="52.8">CURRENT_B_MCU/5.2B</text>
<text x="181" y="54.7">MCP604SL</text>
<text x="192.6" y="55.3">CURRENT_B/1.2A</text>
<text x="234.3" y="57.2">MCP604SL</text>
<text x="248.3" y="96">MCU_VBUS/5.2A</text>
<text x="198.7" y="98.5">VBUS/1.5A</text>
<text x="234.3" y="100.4">MCP604SL</text>
<text x="56.6" y="113.1">MCP604SL</text>
<text x="123.9" y="111.2">MCU_AI0/5.2A</text>
<text x="109.9" y="115.6">MCP604SL</text>
<text x="194.8" y="123.9">CURRENT_MOTOR/1.5A</text>
<text x="57.2" y="139.1">AIN0/1.2C</text>
<text x="234.3" y="148.7">MCP604SL</text>
<text x="248.3" y="144.2">TIM1_BKIN/5.2C</text>
</g>
</svg>
